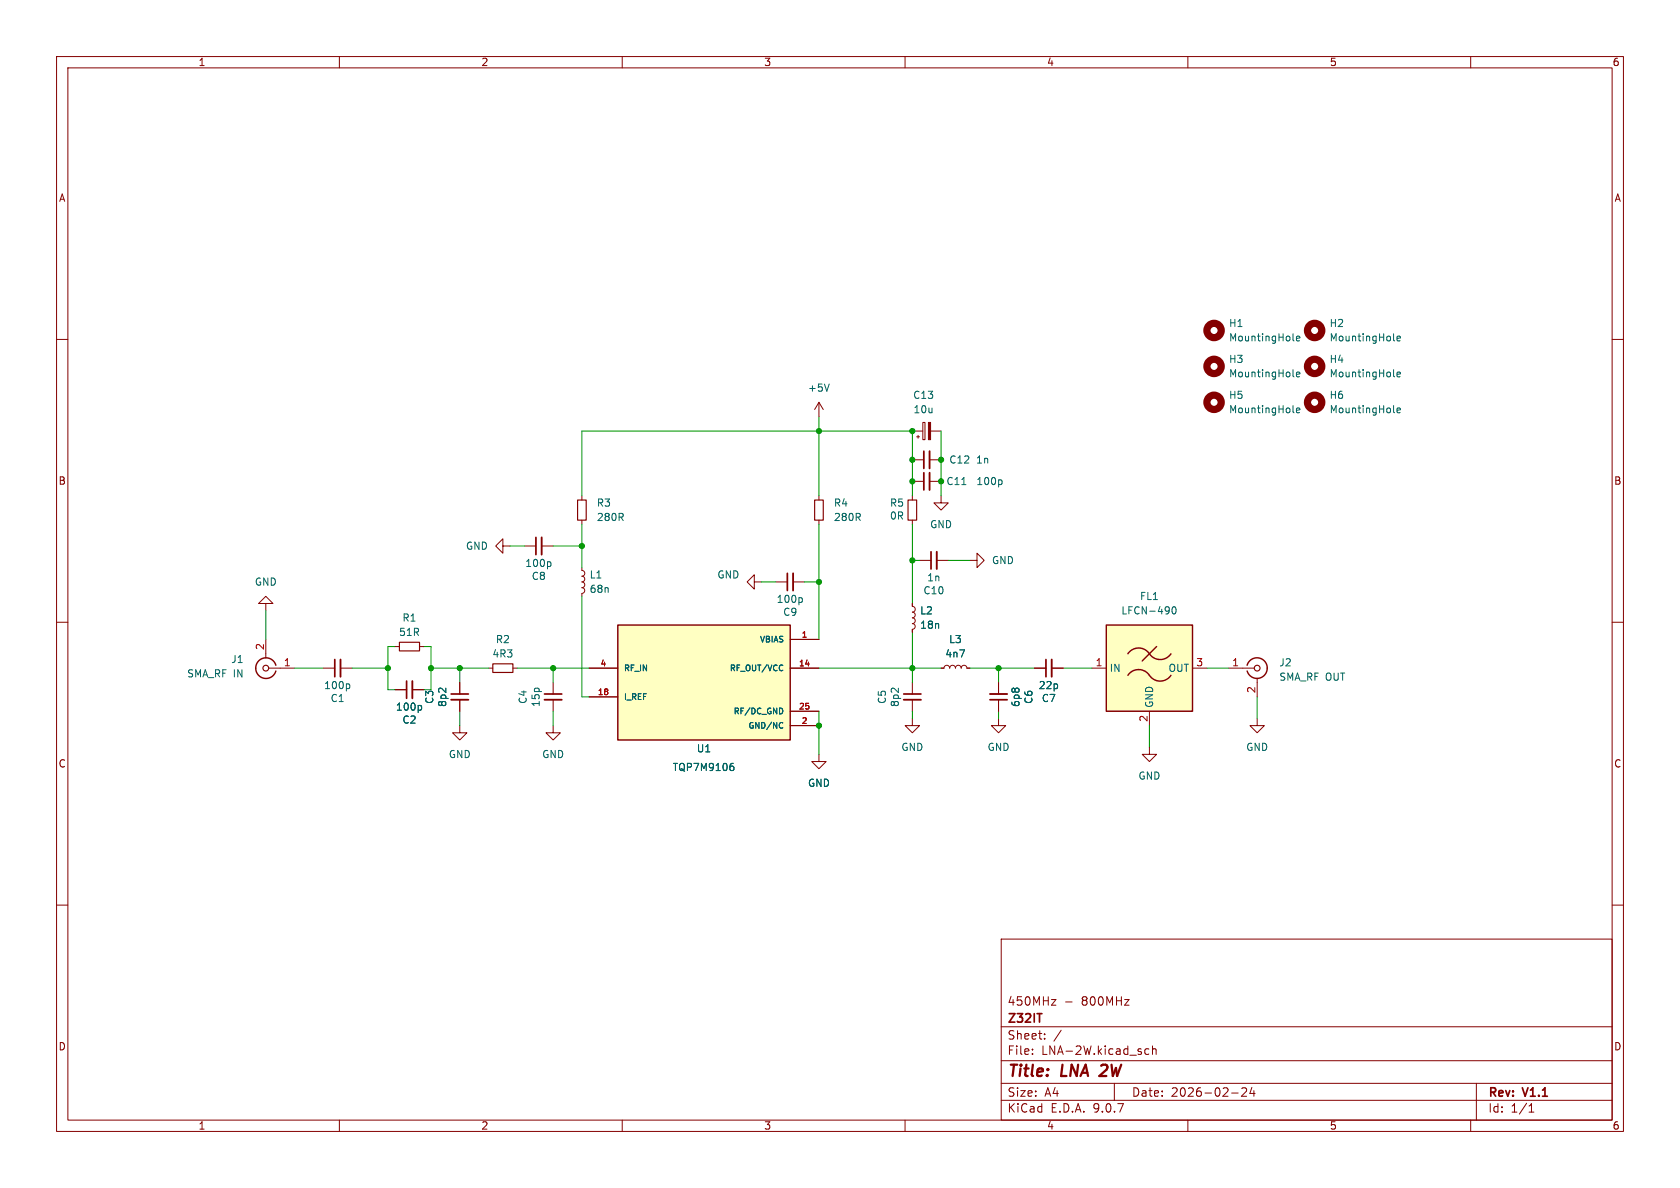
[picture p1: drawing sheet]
<svg xmlns="http://www.w3.org/2000/svg" width="297mm" height="210mm" viewBox="0 0 297 210" stroke-linecap="round" stroke-linejoin="round" font-family="sans-serif">
<g fill="none" stroke="#840000" stroke-width=".18">
<path d="M10 10h277v190h-277zM12 12h273v186h-273zM60 10v2M110 10v2M160 10v2M210 10v2M260 10v2M10 60h2M144.8 71.1l-.8 1.3M144.8 71.1l.7 1.3M144.8 71.1v2.6M161.3 76.2h1.8"/>
<path d="M162.1 77.2h.5M162.3 77v.5M163.1 74.7h.4v3h-.4zM164.5 76.2h1.9M285 60h2M161.3 87.6v.8M161.3 91.9v.8M161.3 85.1h2M161.3 81.3h2M162.6 99.1h2M164.3 85.1h2.1M164.3 81.3h2.1"/>
<path d="M165.6 99.1h2M166.4 87.6v1.3h1.2l-1.2 1.3-1.3-1.3h1.3M10 110h2M133.3 102.9v-1.3l-1.2 1.3 1.2 1.2v-1.2h1.3M166.4 118.1h.5l.1-.3 .4-.2 .3 .2 .2 .3 .1-.3 .4-.2 .4 .2 .1 .3 .2-.3 .3-.2 .4 .2 .1 .3 .2-.3 .3-.2 .4 .2 .1 .3h.5M217.2 118.1h4.5M222.2 119.9v3.3M285 110h2M222.2 127v1.3h1.3l-1.3 1.2-1.2-1.2h1.2M10 160h2M177 166h108v32h-108zM185.9 176.7h.8l-.8 1h.8"/>
<path d="M188.4 177.1h1.1M285 160h2M60 198v2M110 198v2M160 198v2M177 194.5h108M177 191.5h108M177 187.5h108M177 181.5h108M182.5 186.3v.1M182.5 185.5v.1M184.7 183.6v.1"/>
<path d="M184.7 182.8v.1M187.6 182.1l-1.3 2M197 191.5v3M202.4 186.1l.3 .3 .4-.1M203.1 185.5l-.4-.1-.3 .3M203.7 185.5l.3-.1 .3 .1 .1 .9M203.7 184.9v1.5M210 198v2M217.7 193.2h1.2M219.5 192.4l.6-.1 .2 .1 .1 .3-.9 1.1h.9M221.3 192.2l-.3 1.1h.9M221.7 192.8v1"/>
<path d="M260 198v2M261 191.5v6.5M270.3 196.6h.9M270.3 195.5l.4-.4v1.5"/>
</g>
<path d="M195.6 189.1l-1.3 1.1h1.3" fill="none" stroke="#840000" stroke-width=".4"/>
<path d="M163.3 79.8v3M163.3 83.6v3M164.6 97.5v3.1M183.3 179.2h.9" fill="none" stroke="#840000" stroke-width=".3"/>
<g fill="none" stroke="#840000" stroke-width="1.3">
<circle cx="214.6" cy="58.4" r="1.27"/>
<circle cx="232.4" cy="58.4" r="1.27"/>
<circle cx="214.6" cy="71.1" r="1.27"/>
<circle cx="214.6" cy="64.8" r="1.27"/>
<circle cx="232.4" cy="64.8" r="1.27"/>
<circle cx="232.4" cy="71.1" r="1.27"/>
</g>
<g fill="none" stroke="#006464" stroke-width=".18">
<path d="M229.2 59.8l.6-.1-.1-.2-.3-.1-.2 .2 .1 .6h.4M247 59.8l.6-.1-.1-.2-.3-.1-.2 .2v.6h.5M146.6 67.9l-.4 1.3M228.6 72.8l.2 .2M228.6 66.4l.2 .2M228.6 60.1l.2 .2M229.2 72.5l.6-.1-.1-.2-.3-.1-.2 .2 .1 .6h.4M229.2 66.2l.6-.1-.1-.3h-.3l-.2 .2 .1 .6h.4M246.4 60.1l.2 .2M246.4 72.8l.2 .2M246.4 66.4l.2 .2M247 66.2l.6-.1-.1-.3h-.3l-.2 .2v.6h.5"/>
<path d="M247 72.5l.6-.1-.1-.2-.3-.1-.2 .2v.6h.5M170 85.7h.8M176.9 84.8l.3 .3v.3l-.3 .3"/>
</g>
<path d="M164.3 79.8v3M164.3 83.6v3M165.6 97.5v3.1" fill="none" stroke="#840000" stroke-width=".33"/>
<path d="M164.1 74.7h.4v3h-.4z" fill="#840000" stroke="#840000" stroke-width=".18"/>
<path d="M220.5 117.6a1.81 1.81 0 0 1 2.8-1 1.81 1.81 0 0 1 0 3 1.81 1.81 0 0 1-2.8-1" fill="none" stroke="#840000" stroke-width=".25"/>
<g fill="none" stroke="#840000" stroke-width=".2">
<path d="M160.5 88.4h1.6v3.5h-1.6z"/>
<circle cx="222.3" cy="118.1" r=".51"/>
</g>
<path d="M195.6 110.5h15.2v15.2h-15.2z" fill="#ffffc2"/>
<path d="M195.6 110.5h15.2v15.2h-15.2zM199.4 115.6a2.35 2.35 0 0 1 4 .3 2.29 2.29 0 0 0 3.6-.3M199.4 119.4a2.35 2.35 0 0 1 4 .3 2.29 2.29 0 0 0 3.6-.3M204.5 114.3l-2.6 2.5" fill="none" stroke="#840000" stroke-width=".25"/>
<g fill="none" stroke="#840000" stroke-width=".18">
<path d="M102.9 87.6v.8M102.9 91.9v.8M144.8 87.6v.8M144.8 91.9v.8M171.4 99.1h1.3v-1.3l1.3 1.3-1.3 1.2v-1.2M102.9 100.3v.5l.3 .2 .2 .4-.2 .3-.3 .2 .4 .2v.4l-.1 .3-.3 .1M102.9 102.9l.3 .1 .2 .4-.2 .3-.3 .2 .4 .2v.5l-.1 .2-.3 .1M102.9 104.9v.5M161.3 106.7v.5l.4 .1 .1 .4-.1 .4-.4 .1 .3 .1 .2 .2-.1 .5-.4 .2 .4 .2 .1 .3-.1 .4-.4 .1 .3 .2 .2 .3-.2 .4-.3 .1v.6M182.9 118.1h2M185.9 118.1h2.1M193 118.1h2.6"/>
<path d="M210.8 118.1h2.6M161.3 127v1.3h1.3l-1.3 1.2-1.3-1.2h1.3M161.3 120.7v2M161.3 123.7v2M176.5 127v1.3h1.3l-1.3 1.2-1.2-1.2h1.2M176.5 120.7v2M176.5 123.7v2M203.2 132.1v1.3h1.3l-1.3 1.2-1.3-1.2h1.3M203.2 125.7v2.6"/>
</g>
<path d="M207.3 107.4l.2-.1a.68 .68 0 0 1 .4 .6 .68 .68 0 0 1-.4 .6l-.2-.1-.1-.4z" fill="none" stroke="#006464" stroke-width=".18"/>
<path d="M102.1 88.4h1.5v3.5h-1.5zM144 88.4h1.5v3.5h-1.5z" fill="none" stroke="#840000" stroke-width=".2"/>
<path d="M184.9 116.6v3M159.8 122.7h3M175 123.7h3.1" fill="none" stroke="#840000" stroke-width=".3"/>
<path d="M185.9 116.6v3M159.8 123.7h3M175 122.7h3.1" fill="none" stroke="#840000" stroke-width=".33"/>
<path d="M109.2 110.5h30.5v20.3h-30.5z" fill="#ffffc2"/>
<path d="M48.8 117.6a1.81 1.81 0 0 0-2.8-1 1.81 1.81 0 0 0 0 3 1.81 1.81 0 0 0 2.8-1M109.2 110.5h30.5v20.3h-30.5z" fill="none" stroke="#840000" stroke-width=".25"/>
<g fill="none" stroke="#840000" stroke-width=".18">
<path d="M88.9 96.5v-1.2l-1.3 1.2 1.3 1.3v-1.3h1.3M92.7 96.5h2M95.8 96.5h2M47 106.7h1.3l-1.3-1.3-1.3 1.3h1.3v1.3M47 113v3.3M47.5 118.1h4.6M57.1 118.1h2.1M60.2 118.1h2M69.8 114.3h.8M74.2 114.3h.7M86.4 118.1h.7M90.7 118.1h.7"/>
<path d="M104.1 118.1h5.1M137.2 102.9h2M139.7 118.1h5.1M139.7 113h5.1M140.2 102.9h2M161.3 106.7v.5M161.3 111.3v.5M166.4 118.1h.5M170.9 118.1h.5M182.9 118.1h2M185.9 118.1h2.1M69.8 121.9h2.1"/>
<path d="M72.9 121.9h2M81.3 128.3v1.2h1.2l-1.2 1.3-1.3-1.3h1.3M81.3 120.7v2M81.3 123.7v2M97.8 128.3v1.2h1.3l-1.3 1.3-1.3-1.3h1.3M97.8 120.7v2M97.8 123.7v2M104.1 123.2h5.1M139.7 125.7h5.1M139.7 128.3h5.1M144.8 133.4v1.2h1.2l-1.2 1.3-1.3-1.3h1.3M176.5 120.7v2"/>
<path d="M176.5 123.7v2"/>
</g>
<path d="M97.2 99.3l.2 .2v.4l-.2 .2M138.3 117.6l.1 .1M138.4 118.5h-.1M141.6 105.7l.2 .2v.4l-.2 .2M61.6 120.9l.2 .2v.4l-.2 .2M74.3 124.7l.2 .2v.4l-.2 .2M129.3 135.4h.2l.3 .3-.1 .4-.4 .1M129.4 134.9h.2M138.2 125.2l.2 .4-.2 .5M138.2 127.7l.2 .1M138.4 128.6l-.2 .1" fill="none" stroke="#006464" stroke-width=".18"/>
<path d="M94.7 95v3M59.2 116.6v3M139.2 101.3v3.1M71.9 120.4v3M79.8 122.7h3M96.3 122.7h3" fill="none" stroke="#840000" stroke-width=".3"/>
<path d="M95.8 95v3M60.2 116.6v3M140.2 101.3v3.1M72.9 120.4v3M79.8 123.7h3M96.3 123.7h3" fill="none" stroke="#840000" stroke-width=".33"/>
<g fill="none" stroke="#840000" stroke-width=".2">
<path d="M70.6 113.5h3.6v1.6h-3.6zM87.1 117.3h3.6v1.6h-3.6z"/>
<circle cx="47" cy="118.1" r=".51"/>
</g>
<g fill="none" stroke="#009600" stroke-width=".18">
<path d="M144.8 73.7v13.9M166.4 76.2v11.4M90.2 96.5h2.5M97.8 96.5h5.1M102.9 87.6v-11.4h58.4v11.4M102.9 92.7v7.6M144.8 92.7v20.3M161.3 92.7v14M161.3 99.1h1.3M167.6 99.1h3.8M47 108v5M52.1 118.1h5"/>
<path d="M62.2 118.1h6.4M69.8 114.3h-1.2v7.6h1.2M74.9 114.3h1.3v7.6M76.2 118.1h10.2M81.3 118.1v2.6M91.4 118.1h12.7M97.8 118.1v2.6M102.9 105.4v17.8h1.2M134.6 102.9h2.6M142.2 102.9h2.6M144.8 118.1h21.6M161.3 111.8v8.9"/>
<path d="M171.4 118.1h11.5M176.5 118.1v2.6M188 118.1h5M213.4 118.1h3.8M81.3 125.7v2.6M97.8 125.7v2.6M144.8 125.7v7.7M161.3 125.7v1.3M176.5 125.7v1.3M203.2 128.3v3.8M222.2 123.2v3.8"/>
</g>
<g fill="#009600" stroke="#009600" stroke-width=".18">
<circle cx="161.3" cy="76.2" r=".46"/>
<circle cx="161.3" cy="81.3" r=".46"/>
<circle cx="166.4" cy="85.1" r=".46"/>
<circle cx="161.3" cy="85.1" r=".46"/>
<circle cx="166.4" cy="81.3" r=".46"/>
<circle cx="176.5" cy="118.1" r=".46"/>
<circle cx="144.8" cy="76.2" r=".46"/>
<circle cx="161.3" cy="99.1" r=".46"/>
<circle cx="161.3" cy="118.1" r=".46"/>
<circle cx="144.8" cy="128.3" r=".46"/>
<circle cx="144.8" cy="102.9" r=".46"/>
<circle cx="102.9" cy="96.5" r=".46"/>
<circle cx="81.3" cy="118.1" r=".46"/>
<circle cx="76.2" cy="118.1" r=".46"/>
<circle cx="68.6" cy="118.1" r=".46"/>
<circle cx="97.8" cy="118.1" r=".46"/>
</g>
<g font-size="2.8" fill="#840000">
<text x="178" y="190.9">Title:</text>
<text x="187.7" y="190.9">LNA</text>
<text x="195.4" y="190.9">2W</text>
</g>
<g font-size="2.1" fill="#840000">
<text x="178" y="178">450MHz</text>
<text x="191.2" y="178">800MHz</text>
<text x="178" y="184">Sheet:</text>
<text x="178" y="181.2">Z32IT</text>
<text x="178" y="186.7">File:</text>
<text x="184.1" y="186.7">LNA-2W.kicad_sch</text>
<text x="178" y="196.9">KiCad</text>
<text x="178" y="194.1">Size:</text>
<text x="184.7" y="194.1">A4</text>
<text x="185.7" y="196.9">E.D.A.</text>
<text x="193.3" y="196.9">9.0.7</text>
<text x="200" y="194.1">Date:</text>
<text x="207" y="194.1">2026-02-24</text>
<text x="263" y="194.3">Rev:</text>
<text x="263" y="196.9">Id:</text>
<text x="267.1" y="196.9">1/1</text>
<text x="269.4" y="194.3">V1.1</text>
</g>
<g font-size="1.8" fill="#840000">
<text x="35" y="11.9">1</text>
<text x="85" y="11.9">2</text>
<text x="135" y="11.9">3</text>
<text x="185" y="11.9">4</text>
<text x="235" y="11.9">5</text>
<text x="285" y="11.9">6</text>
<text x="10.3" y="35.9">A</text>
<text x="285.3" y="35.9">A</text>
<text x="10.3" y="85.9">B</text>
<text x="285.3" y="85.9">B</text>
<text x="10.3" y="135.9">C</text>
<text x="285.3" y="135.9">C</text>
<text x="10.3" y="185.9">D</text>
<text x="285.3" y="185.9">D</text>
<text x="35" y="199.9">1</text>
<text x="85" y="199.9">2</text>
<text x="135" y="199.9">3</text>
<text x="185" y="199.9">4</text>
<text x="235" y="199.9">5</text>
<text x="285" y="199.9">6</text>
</g>
<g font-size="1.8" fill="#006464">
<text x="217.2" y="58">H1</text>
<text x="235" y="58">H2</text>
<text x="217.2" y="64.4">H3</text>
<text x="217.2" y="60.6">MountingHole</text>
<text x="235" y="60.6">MountingHole</text>
<text x="235" y="64.4">H4</text>
<text x="142.7" y="69.4">+5V</text>
<text x="161.3" y="70.7">C13</text>
<text x="217.2" y="70.7">H5</text>
<text x="217.2" y="66.9">MountingHole</text>
<text x="235" y="70.7">H6</text>
<text x="235" y="66.9">MountingHole</text>
<text x="161.4" y="73.3">10u</text>
<text x="217.2" y="73.3">MountingHole</text>
<text x="235" y="73.3">MountingHole</text>
<text x="167.7" y="82.1">C12</text>
<text x="172.5" y="82.1">1n</text>
<text x="105.4" y="89.8">R3</text>
<text x="147.3" y="89.8">R4</text>
<text x="157.2" y="89.8">R5</text>
<text x="167.2" y="86">C11</text>
<text x="172.5" y="86">100p</text>
<text x="105.4" y="92.3">280R</text>
<text x="147.3" y="92.3">280R</text>
<text x="157.2" y="92">0R</text>
<text x="164.3" y="93.6">GND</text>
<text x="82.3" y="97.4">GND</text>
<text x="92.8" y="100.4">100p</text>
<text x="175.3" y="99.9">GND</text>
<text x="45" y="103.7">GND</text>
<text x="93.9" y="102.7">C8</text>
<text x="104.1" y="102.5">L1</text>
<text x="104.1" y="105">68n</text>
<text x="126.7" y="102.5">GND</text>
<text x="137.2" y="106.8">100p</text>
<text x="163.2" y="105.3">C10</text>
<text x="163.8" y="103">1n</text>
<text x="201.4" y="106.3">FL1</text>
<text x="70.4" y="112.6">51R</text>
<text x="71" y="110.1">R1</text>
<text x="87.6" y="113.9">R2</text>
<text x="138.4" y="109.1">C9</text>
<text x="162.6" y="108.8">L2</text>
<text x="162.6" y="111.4">18n</text>
<text x="167.7" y="113.9">L3</text>
<text x="198.1" y="108.8">LFCN-490</text>
<text x="33" y="120">SMA_RF IN</text>
<text x="40.8" y="117.4">J1</text>
<text x="87" y="116.4">4R3</text>
<text x="167" y="116.4">4n7</text>
<text x="196.1" y="119">IN</text>
<text x="206.5" y="119">OUT</text>
<text x="226.1" y="118">J2</text>
<text x="57.2" y="122">100p</text>
<text x="58.3" y="124.3">C1</text>
<text x="69.9" y="125.8">100p</text>
<text x="76.8" y="124.5" transform="rotate(-90 76.8 124.5)">C3</text>
<text x="79.1" y="125.1" transform="rotate(-90 79.1 125.1)">8p2</text>
<text x="93.3" y="124.5" transform="rotate(-90 93.3 124.5)">C4</text>
<text x="95.6" y="125.1" transform="rotate(-90 95.6 125.1)">15p</text>
<text x="156.8" y="124.5" transform="rotate(-90 156.8 124.5)">C5</text>
<text x="159.1" y="125.1" transform="rotate(-90 159.1 125.1)">8p2</text>
<text x="180.4" y="125.1" transform="rotate(-90 180.4 125.1)">6p8</text>
<text x="182.7" y="124.5" transform="rotate(-90 182.7 124.5)">C6</text>
<text x="183.5" y="122">22p</text>
<text x="184.1" y="124.3">C7</text>
<text x="204.1" y="125.2" transform="rotate(-90 204.1 125.2)">GND</text>
<text x="226.1" y="120.5">SMA_RF OUT</text>
<text x="71" y="128.1">C2</text>
<text x="79.2" y="134.2">GND</text>
<text x="95.8" y="134.2">GND</text>
<text x="118.8" y="136.5">TQP7M9106</text>
<text x="123.1" y="133.2">U1</text>
<text x="159.3" y="132.9">GND</text>
<text x="174.5" y="132.9">GND</text>
<text x="220.2" y="132.9">GND</text>
<text x="142.7" y="139.3">GND</text>
<text x="201.2" y="138">GND</text>
</g>
<g font-size="1.8" fill="#a90000">
<text x="46.7" y="115" transform="rotate(-90 46.7 115)">2</text>
<text x="50.1" y="117.9">1</text>
<text x="193.6" y="117.9">1</text>
<text x="211.4" y="117.9">3</text>
<text x="217.7" y="117.9">1</text>
<text x="222" y="122.6" transform="rotate(-90 222 122.6)">2</text>
<text x="202.9" y="127.7" transform="rotate(-90 202.9 127.7)">2</text>
</g>
<g font-size="1.4" fill="#006464">
<text x="134.2" y="113.8">VBIAS</text>
<text x="110.2" y="118.8">RF_IN</text>
<text x="128.9" y="118.8">RF_OUT/VCC</text>
<text x="110.2" y="123.9">I_REF</text>
<text x="129.6" y="126.5">RF/DC_GND</text>
<text x="132.2" y="129">GND/NC</text>
</g>
<g font-size="1.4" fill="#a90000">
<text x="141.6" y="112.8">1</text>
<text x="106.1" y="117.9">4</text>
<text x="141.1" y="117.9">14</text>
<text x="105.6" y="122.9">18</text>
<text x="141.1" y="125.5">25</text>
<text x="141.6" y="128">2</text>
</g>
</svg>
